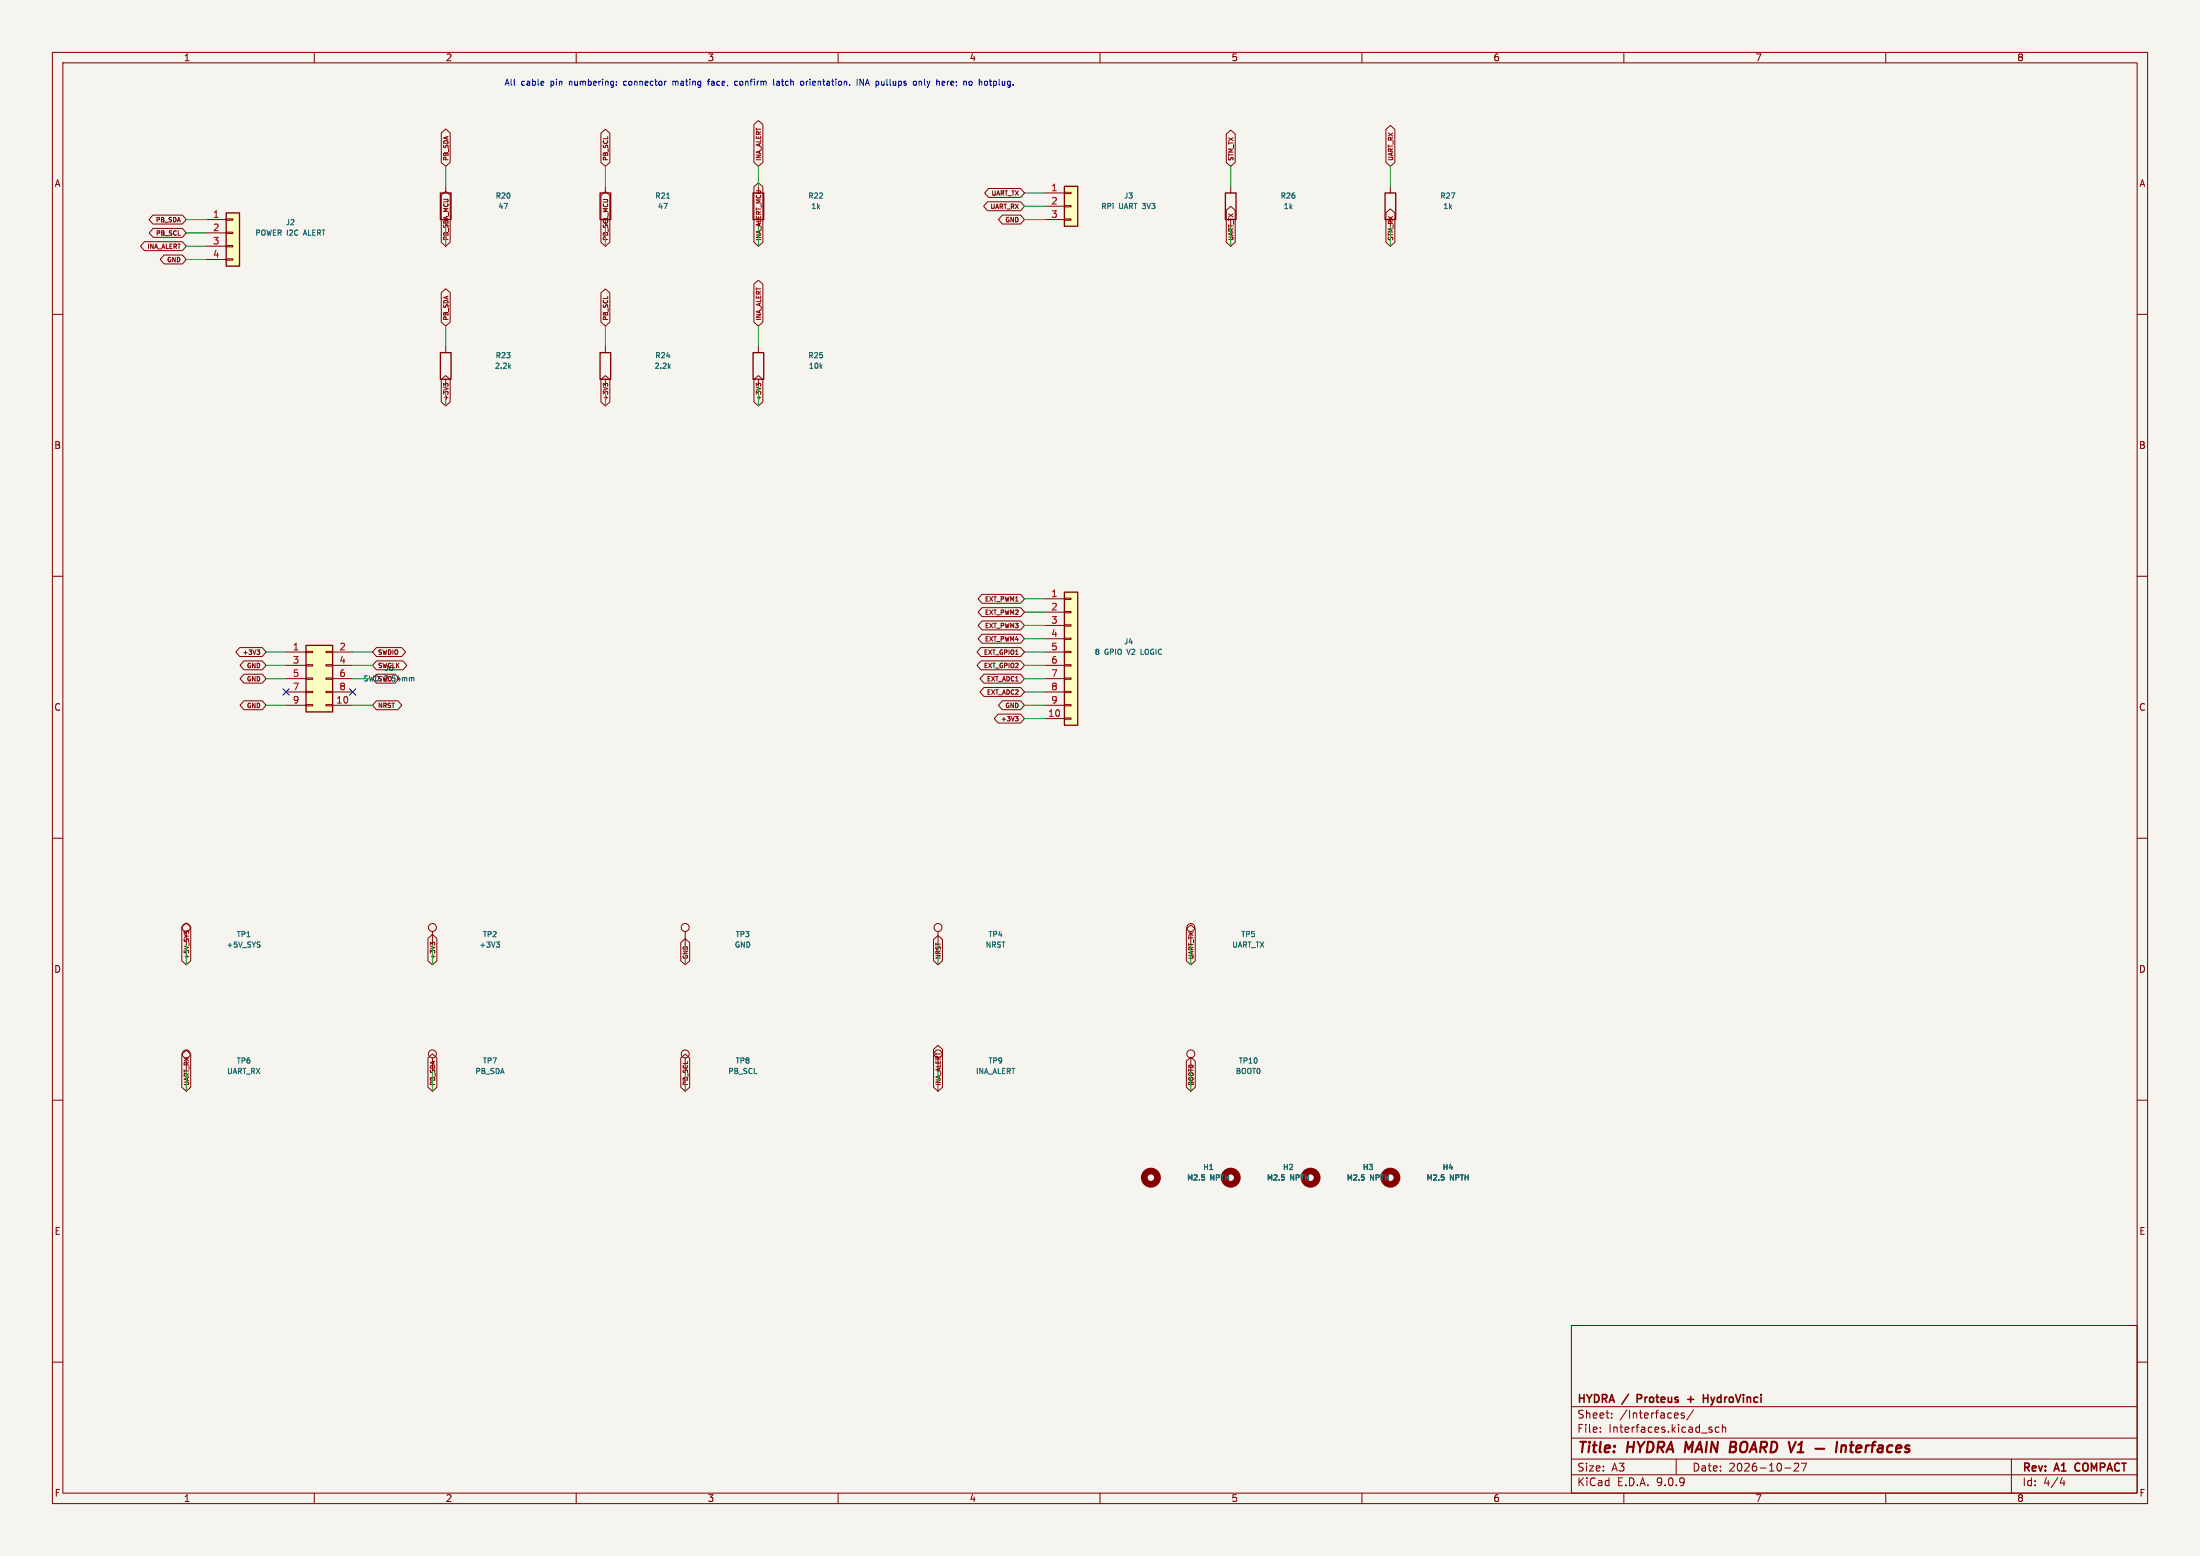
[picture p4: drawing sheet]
<svg xmlns="http://www.w3.org/2000/svg" width="420mm" height="297mm" viewBox="0 0 420 297" stroke-linecap="round" stroke-linejoin="round" font-family="sans-serif">
<path d="M0 0h420v297h-420z" fill="#f5f4ef" stroke="#f5f4ef" stroke-width=".19"/>
<g fill="none" stroke="#840000" stroke-width=".19">
<path d="M10 10h400v277h-400zM12 12h396v273h-396zM60 10v2M110 10v2M160 10v2M210 10v2M260 10v2M310 10v2M360 10v2M10 60h2M408 60h2M10 110h2"/>
<path d="M408 110h2M10 160h2M408 160h2M35.6 177.8v2.5M130.8 177.8v2.5M179.1 177.8v2.5M10 210h2M35.6 201.9v2.6M130.8 201.9v2.6M179.1 201.9v2.6M408 210h2M300 253h108v32h-108z"/>
<path d="M10 260h2M300 278.5h108M300 274.5h108M300 268.5h108M305.5 273.2v.2M305.5 272.5v.1M307.7 270.5v.2M307.7 269.8v.1M320 278.5v3M320.3 269.8l.1 .2-.7 .2M321.5 269.8l-.3-.1-.3 .2 .1 .2 .5 .2v.3h-.6M323.3 269.1l-1.3 1.9"/>
<path d="M326.7 272.9l.2 .2-.2 .3M326.7 272.4l.1 .1M328.2 272.5l-.5-.1-.3 .3 .2 .6h.6M328.8 272.5l.2-.1 .4 .1v.9M328.8 271.9v1.5M342.5 279.4l.6-.1 .2 .1 .1 .3-1 1.1h1M343.9 279.3h1l-.7 1.5M384 278.5v6.5M408 260h2M60 285v2M110 285v2M160 285v2"/>
<path d="M210 285v2M260 285v2M300 281.5h108M310 285v2M340.7 280.2h1.2M360 285v2M393.7 282l-.4 1.1h.9M394 282.6v1"/>
<circle cx="35.6" cy="177" r=".76"/>
<circle cx="130.8" cy="177" r=".76"/>
<circle cx="179.1" cy="177" r=".76"/>
<circle cx="35.6" cy="201.2" r=".76"/>
<circle cx="130.8" cy="201.2" r=".76"/>
<circle cx="179.1" cy="201.2" r=".76"/>
</g>
<path d="M312.5 267h.6M313.1 266.2h-.6v1.5M322.2 267.1h1.1M322.8 266.5v1.2M325.2 266.2v1.5M325.2 266.9h.8M326 266.2v1.5M396.3 279.5l-.2 .4 .2 .7" fill="none" stroke="#840000" stroke-width=".3"/>
<g fill="none" stroke="#840000" stroke-width=".4">
<path d="M330.3 276.2h.7M330.4 275.2h.7M331 276.2l.3 .1M331.2 277.1l-1 .1M331.2 276.1l-.2 .1M350.7 275.2l-.2 2M351.6 276.1a.49 .49 0 0 1 .8 .1l-.1 1M351.6 275.9l-.2 1.3M353.1 275.9h.8M353.5 275.2l-.2 1.7v.2l.4 .1M354.4 276.5l.9-.2v-.3h-.8l-.2 .9 .3 .3 .6-.1M356.3 275.9l-.2 1.3"/>
<path d="M356.8 275.9l-.4 .1-.2 .3M357.2 275.9h.8M358.1 275.2l-.4 .1-.2 .2-.2 1.7M358.6 276h.8l-.1 1.2M359.4 276.3l-.6 .1a.4 .4 0 0 0-.4 .4 .4 .4 0 0 0 .3 .4l.6-.1M361.3 276a.66 .66 0 0 0-1 .3l-.1 .5 .2 .3h.8M362 276.5l1-.2-.1-.3h-.7l-.3 .9 .3 .3 .6-.1M364.5 276a.49 .49 0 0 0-.8 .3l.1 .1 .5 .1 .2 .3-.3 .4-.6-.1"/>
</g>
<g fill="none" stroke="#840000" stroke-width="1.3">
<circle cx="219.7" cy="224.8" r="1.27"/>
<circle cx="234.9" cy="224.8" r="1.27"/>
<circle cx="250.2" cy="224.8" r="1.27"/>
<circle cx="265.4" cy="224.8" r="1.27"/>
</g>
<path d="M49.5 179.8h.2M49.6 180.4v.3" fill="none" stroke="#006464" stroke-width=".19"/>
<path d="M43.2 40.6h2.5v10.2h-2.5z" fill="#ffffc2"/>
<path d="M114.6 36.8h2v5.1h-2zM143.8 36.8h2v5.1h-2zM233.9 36.8h2.1v5.1h-2.1zM264.4 36.8h2v5.1h-2zM43.2 40.6h2.5v10.2h-2.5zM114.6 67.3h2v5.1h-2zM143.8 67.3h2v5.1h-2z" fill="none" stroke="#840000" stroke-width=".25"/>
<g fill="none" stroke="#840000" stroke-width=".19">
<path d="M115.6 35.6v1.2M144.8 35.6v1.2M234.9 35.6v1.2M265.4 35.6v1.2M39.4 41.9h3.8M39.4 44.5h3.8M39.4 47h3.8M39.4 49.5h3.8M43.2 41.8h1.2v.2h-1.2zM43.2 44.3h1.2v.3h-1.2zM43.2 46.9h1.2v.2h-1.2zM43.2 49.4h1.2v.3h-1.2z"/>
<path d="M115.6 66v1.3M115.6 72.4v1.3M144.8 66v1.3M144.8 72.4v1.3M82.5 177.8v2.5M82.5 201.9v2.6"/>
<circle cx="82.5" cy="177" r=".76"/>
<circle cx="82.5" cy="201.2" r=".76"/>
</g>
<path d="M127.3 37.8h.5M127.7 69.9l.3 .4M128 69.6l-.4 .4M94.7 179.8h.7l-.4 .4 .3 .1 .1 .3-.2 .2h-.3" fill="none" stroke="#006464" stroke-width=".19"/>
<path d="M203.2 35.6h2.5v7.6h-2.5z" fill="#ffffc2"/>
<path d="M203.2 35.6h2.5v7.6h-2.5z" fill="none" stroke="#840000" stroke-width=".25"/>
<g fill="none" stroke="#840000" stroke-width=".19">
<path d="M199.4 36.8h3.8M199.4 39.4h3.8M203.2 36.7h1.3v.3h-1.3zM203.2 39.2h1.3v.3h-1.3zM199.4 41.9h3.8M203.2 41.8h1.3v.2h-1.3zM227.3 177.8v2.5"/>
<circle cx="227.3" cy="177" r=".76"/>
</g>
<path d="M203.2 113h2.5v25.4h-2.5z" fill="#ffffc2"/>
<path d="M84.1 67.3h2v5.1h-2zM203.2 113h2.5v25.4h-2.5z" fill="none" stroke="#840000" stroke-width=".25"/>
<g fill="none" stroke="#840000" stroke-width=".19">
<path d="M85.1 66v1.3M85.1 72.4v1.3M199.4 114.3h3.8M199.4 116.8h3.8M199.4 119.4h3.8M203.2 114.2h1.3v.2h-1.3zM203.2 116.7h1.3v.3h-1.3zM203.2 119.3h1.3v.2h-1.3zM199.4 121.9h3.8M199.4 124.5h3.8M199.4 127h3.8M199.4 129.5h3.8"/>
<path d="M199.4 132.1h3.8M199.4 134.6h3.8M199.4 137.2h3.8M203.2 121.8h1.3v.2h-1.3zM203.2 124.3h1.3v.3h-1.3zM203.2 126.9h1.3v.2h-1.3zM203.2 129.4h1.3v.3h-1.3zM203.2 132h1.3v.2h-1.3zM203.2 134.5h1.3v.2h-1.3zM203.2 137h1.3v.3h-1.3z"/>
</g>
<path d="M97.2 69.9l.3 .4M97.5 69.6l-.4 .4M217.8 123.9v1h.5" fill="none" stroke="#006464" stroke-width=".19"/>
<path d="M58.4 123.2h5.1v12.7h-5.1z" fill="#ffffc2"/>
<path d="M84.1 36.8h2v5.1h-2zM58.4 123.2h5.1v12.7h-5.1z" fill="none" stroke="#840000" stroke-width=".25"/>
<g fill="none" stroke="#840000" stroke-width=".19">
<path d="M84.2 37.3l.9-.8 .8 .8v8.9l-.8 .8-.9-.8zM84.2 25.4l.9-.8 .8 .8v5.6l-.8 .8-.9-.8zM85.1 35.6v1.2M114.7 37.3l.9-.7 .8 .7v8.9l-.8 .8-.9-.8zM114.7 25.4l.9-.7 .8 .7v5.6l-.8 .8-.9-.8zM143.9 35.6l.9-.7 .8 .7v10.6l-.8 .8-.9-.8zM143.9 23.8l.9-.8 .8 .8v7.2l-.8 .8-.9-.8zM188.5 38.5h6.3l.8 .9-.8 .8h-6.3l-.7-.8zM188.7 36h6.1l.8 .8-.8 .9h-6.1l-.7-.9zM234.1 25.6l.8-.8 .9 .8v5.4l-.9 .8-.8-.8zM264.6 24.7l.8-.8 .9 .8v6.3l-.9 .8-.8-.8zM27.6 46.1h7.2l.8 .9-.8 .8h-7.2l-.8-.8z"/>
<path d="M29.2 41.1h5.6l.8 .8-.8 .9h-5.6l-.8-.9zM29.2 43.6h5.6l.8 .9-.8 .8h-5.6l-.7-.8zM31.3 48.7h3.5l.8 .8-.8 .9h-3.5l-.7-.9zM84.2 55.9l.9-.8 .8 .8v5.6l-.8 .7-.9-.7zM114.7 55.9l.9-.7 .8 .7v5.6l-.8 .7-.9-.7zM143.9 54.2l.9-.7 .8 .7v7.3l-.8 .7-.9-.7zM191.4 41.1h3.4l.8 .8-.8 .9h-3.4l-.8-.9zM234.1 40.1l.8-.7 .9 .7v6.1l-.9 .8-.8-.8zM264.6 40.6l.8-.7 .9 .7v5.6l-.9 .8-.8-.8zM84.2 72.4l.9-.7 .8 .7v4.3l-.8 .8-.9-.8zM85.5 73.6l-.1-.4h-.3l-.1 .3-.3-.3v.5M114.7 72.4l.9-.7 .8 .7v4.3l-.8 .8-.9-.8z"/>
<path d="M116 73.6l-.1-.4h-.3l-.1 .3-.3-.3v.5M143.9 72.4l.9-.7 .8 .7v4.3l-.8 .8-.9-.8zM145.2 73.6l-.1-.4h-.3l-.1 .3-.3-.3v.5M187.5 118.5h7.3l.8 .9-.8 .8h-7.3l-.8-.8zM187.5 116h7.3l.8 .8-.8 .9h-7.3l-.8-.9zM187.5 113.4h7.3l.8 .9-.8 .9h-7.3l-.8-.9zM45.8 123.6h4.3l.7 .9-.7 .8h-4.3l-.8-.8zM46.6 133.8h3.5l.7 .8-.7 .9h-3.5l-.8-.9zM46.6 128.7h3.5l.7 .8-.7 .9h-3.5l-.8-.9zM46.6 126.1h3.5l.7 .9-.7 .9h-3.5l-.8-.9zM49.1 124.1h.5l-.3 .3 .2 .1 .1 .2-.4 .2M54.6 124.5h3.8"/>
<path d="M54.6 127h3.8M54.6 129.5h3.8M54.6 132.1h3.8M54.6 134.6h3.8M58.4 124.3h1.3v.3h-1.3zM58.4 126.9h1.3v.2h-1.3zM58.4 129.4h1.3v.3h-1.3zM58.4 132h1.3v.2h-1.3zM58.4 134.5h1.3v.2h-1.3zM62.2 124.3h1.3v.3h-1.3zM62.2 126.9h1.3v.2h-1.3zM62.2 129.4h1.3v.3h-1.3z"/>
<path d="M62.2 132h1.3v.2h-1.3zM62.2 134.5h1.3v.2h-1.3zM63.5 124.5h3.8M63.5 127h3.8M63.5 129.5h3.8M63.5 132.1h3.8M63.5 134.6h3.8M71.9 123.6h4.8l.7 .9-.7 .8h-4.8l-.8-.8zM71.9 128.7h3.5l.8 .8-.8 .9h-3.5l-.8-.9zM71.9 126.1h5l.8 .9-.8 .9h-5l-.8-.9zM71.9 133.8h4.1l.7 .8-.7 .9h-4.1l-.8-.9zM187.3 126.1h7.5l.8 .9-.8 .9h-7.5l-.8-.9z"/>
<path d="M187.3 123.6h7.5l.8 .9-.8 .8h-7.5l-.8-.8zM187.5 121.1h7.3l.8 .8-.8 .9h-7.3l-.8-.9zM187.8 131.2h7l.8 .9-.8 .8h-7l-.7-.8zM187.8 128.7h7l.8 .8-.8 .9h-7l-.7-.9zM190.5 136.3h4.3l.8 .9-.8 .8h-4.3l-.7-.8zM191.4 133.8h3.4l.8 .8-.8 .9h-3.4l-.8-.9zM193.8 136.8h.6l-.3 .3 .2 .1 .1 .2-.4 .2M34.7 176.9l.9-.7 .8 .7v6.5l-.8 .8-.9-.8zM81.7 179.1l.8-.7 .9 .7v4.3l-.9 .8-.8-.8zM130 179.9l.8-.7 .9 .7v3.5l-.9 .8-.8-.8zM178.2 179.3l.9-.7 .8 .7v4.1l-.8 .8-.9-.8zM226.5 177.3l.8-.8 .9 .8v6.1l-.9 .8-.8-.8z"/>
<path d="M83 180.3l-.2-.4h-.2l-.1 .2-.4-.2v.5M34.7 201.2l.9-.7 .8 .7v6.3l-.8 .8-.9-.8zM81.7 201.9l.8-.7 .9 .7v5.6l-.9 .8-.8-.8zM130 201.9l.8-.7 .9 .7v5.6l-.9 .8-.8-.8zM178.2 200.3l.9-.8 .8 .8v7.2l-.8 .8-.9-.8zM226.5 202.6l.8-.8 .9 .8v4.9l-.9 .8-.8-.8zM227.3 201.9v2.6"/>
<circle cx="227.3" cy="201.2" r=".76"/>
</g>
<path d="M78.7 129.3l.3 .2v.5" fill="none" stroke="#006464" stroke-width=".19"/>
<g fill="none" stroke="#009600" stroke-width=".19">
<path d="M85.1 31.8v3.8M115.6 31.8v3.8M144.8 31.8v3.8M195.6 39.4h3.8M195.6 36.8h3.8M234.9 31.8v3.8M265.4 31.8v3.8M35.6 49.5h3.8M35.6 41.9h3.8M35.6 44.5h3.8M35.6 47h3.8M85.1 43.2v3.8"/>
<path d="M115.6 43.2v3.8M144.8 43.2v3.8M195.6 41.9h3.8M234.9 43.2v3.8M265.4 43.2v3.8M85.1 62.2v3.8M85.1 73.7v3.8M115.6 62.2v3.8M115.6 73.7v3.8M144.8 62.2v3.8M144.8 73.7v3.8M195.6 116.8h3.8"/>
<path d="M195.6 114.3h3.8M195.6 119.4h3.8M50.8 134.6h3.8M50.8 127h3.8M50.8 124.5h3.8M50.8 129.5h3.8M67.3 134.6h3.8M67.3 127h3.8M67.3 124.5h3.8M67.3 129.5h3.8M195.6 134.6h3.8M195.6 137.2h3.8"/>
<path d="M195.6 127h3.8M195.6 124.5h3.8M195.6 121.9h3.8M195.6 132.1h3.8M195.6 129.5h3.8M35.6 180.3v3.9M82.5 180.3v3.9M130.8 180.3v3.9M179.1 180.3v3.9M227.3 180.3v3.9M35.6 204.5v3.8M82.5 204.5v3.8"/>
<path d="M130.8 204.5v3.8M179.1 204.5v3.8M227.3 204.5v3.8"/>
</g>
<path d="M54 131.5l1.2 1.2M55.2 131.5l-1.2 1.2M66.7 131.5l1.2 1.2M67.9 131.5l-1.2 1.2" fill="none" stroke="#000084" stroke-width=".19"/>
<g fill="none" stroke="#0000c2" stroke-width=".19">
<path d="M117.7 16.2v.1M117.7 15.6v.1M119.2 15.6l-.2 .1 .2 .5M128.5 15.5v.8M128.8 15.5l-.3 .1M135 15.5h.5M135.5 15.1l-.3 .2v1M140.8 15.6l-.3-.1-.3 .2 .1 .5h.5M147.7 15.1v1l.1 .2M148.3 15.6h.4M148.7 15.8h-.3l-.2 .2 .1 .2 .4 .1M152.9 15.6l.3-.1 .2 .2-.1 .5h-.4"/>
<path d="M153.9 15.5v.8M154.1 15.5l-.2 .2M163.6 15.1v1.2M164.8 15.1v1.2l-.6-1.2v1.2M168.8 15.5v.8M168.8 16.2h-.1M174.9 15.6v.6M175.4 15.6h.5v.7M175.4 15.5v.8M180.2 15.5l.2 .3-.6 .1M180.3 16.2l-.1 .1M180.9 15.5v.8"/>
<path d="M181 15.6l-.1 .1M185.5 15.6l.1 .1-.1 .5M186.9 15.1v1.2M188.9 15.5h.4M189 15.1v1l.3 .2"/>
</g>
<g font-size="2.8" fill="#840000">
<text x="301" y="277.9">Title:</text>
<text x="310.6" y="277.9">HYDRA MAIN</text>
<text x="331.9" y="277.9">BOARD V1</text>
</g>
<g font-size="2.1" fill="#840000">
<text x="301" y="268.2">HYDRA /</text>
<text x="313.2" y="268.2">Proteus</text>
<text x="327" y="268.2">HydroVinci</text>
<text x="301" y="273.7">File:</text>
<text x="301" y="271">Sheet:</text>
<text x="307.1" y="273.7">Interfaces.kicad_sch</text>
<text x="309.2" y="271">/Interfaces/</text>
<text x="301" y="281.1">Size:</text>
<text x="307.6" y="281.1">A3</text>
<text x="323" y="281.1">Date:</text>
<text x="330" y="281.1">2026-10-27</text>
<text x="386" y="281.3">Rev:</text>
<text x="392.4" y="281.3">A1</text>
<text x="396.8" y="281.3">COMPACT</text>
<text x="301" y="283.9">KiCad</text>
<text x="308.7" y="283.9">E.D.A.</text>
<text x="316.3" y="283.9">9.0.9</text>
<text x="386" y="283.9">Id:</text>
<text x="390.1" y="283.9">4/4</text>
</g>
<g font-size="1.8" fill="#840000">
<text x="35" y="11.9">1</text>
<text x="85" y="11.9">2</text>
<text x="135" y="11.9">3</text>
<text x="185" y="11.9">4</text>
<text x="235" y="11.9">5</text>
<text x="285" y="11.9">6</text>
<text x="335" y="11.9">7</text>
<text x="385" y="11.9">8</text>
<text x="10.3" y="35.9">A</text>
<text x="408.3" y="35.9">A</text>
<text x="10.3" y="85.9">B</text>
<text x="408.2" y="85.9">B</text>
<text x="10.3" y="135.9">C</text>
<text x="408.2" y="135.9">C</text>
<text x="10.3" y="185.9">D</text>
<text x="408.2" y="185.9">D</text>
<text x="10.3" y="235.9">E</text>
<text x="408.3" y="235.9">E</text>
<text x="10.3" y="285.9">F</text>
<text x="35" y="286.9">1</text>
<text x="85" y="286.9">2</text>
<text x="135" y="286.9">3</text>
<text x="185" y="286.9">4</text>
<text x="235" y="286.9">5</text>
<text x="285" y="286.9">6</text>
<text x="335" y="286.9">7</text>
<text x="385" y="286.9">8</text>
<text x="408.3" y="285.9">F</text>
</g>
<g font-size="1.8" fill="#a90000">
<text x="40.6" y="41.7">1</text>
<text x="200.6" y="36.6">1</text>
<text x="200.6" y="39.1">2</text>
<text x="200.6" y="41.7">3</text>
<text x="40.6" y="44.2">2</text>
<text x="40.6" y="46.7">3</text>
<text x="40.6" y="49.3">4</text>
<text x="200.6" y="114">1</text>
<text x="200.6" y="116.6">2</text>
<text x="200.6" y="119.1">3</text>
<text x="55.8" y="124.2">1</text>
<text x="64.7" y="124.2">2</text>
<text x="200.6" y="121.7">4</text>
<text x="200.6" y="124.2">5</text>
<text x="55.8" y="126.7">3</text>
<text x="55.8" y="129.3">5</text>
<text x="55.8" y="131.8">7</text>
<text x="64.7" y="126.7">4</text>
<text x="64.7" y="129.3">6</text>
<text x="64.7" y="131.8">8</text>
<text x="200.6" y="126.7">6</text>
<text x="200.6" y="129.3">7</text>
<text x="200.6" y="131.8">8</text>
<text x="55.8" y="134.4">9</text>
<text x="64.1" y="134.4">10</text>
<text x="200" y="136.9">10</text>
<text x="200.6" y="134.4">9</text>
</g>
<g font-size="1.6" fill="#0000c2">
<text x="96.2" y="16.6">All</text>
<text x="99.5" y="16.6">cable</text>
<text x="105.3" y="16.6">pin</text>
<text x="109" y="16.6">numbering:</text>
<text x="119.6" y="16.6">connector</text>
<text x="129.2" y="16.6">mating</text>
<text x="136.2" y="16.6">face,</text>
<text x="141.5" y="16.6">confirm</text>
<text x="149.1" y="16.6">latch</text>
<text x="154.5" y="16.6">orientation.</text>
<text x="165.5" y="16.6">INA</text>
<text x="169.3" y="16.6">pullups</text>
<text x="176.7" y="16.6">only</text>
<text x="181.4" y="16.6">here;</text>
<text x="186.8" y="16.6">no</text>
<text x="190" y="16.6">hotplug.</text>
</g>
<g font-size="1.4" fill="#006464">
<text x="94.5" y="38.1">R20</text>
<text x="95" y="40.1">47</text>
<text x="125" y="38.1">R21</text>
<text x="125.5" y="40.1">47</text>
<text x="154.2" y="38.1">R22</text>
<text x="154.8" y="40.1">1k</text>
<text x="210.1" y="40.1">RPi</text>
<text x="213.6" y="40.1">UART 3V3</text>
<text x="214.5" y="38.1">J3</text>
<text x="244.4" y="38.1">R26</text>
<text x="244.9" y="40.1">1k</text>
<text x="274.8" y="38.1">R27</text>
<text x="275.4" y="40.1">1k</text>
<text x="48.6" y="45.2">POWER I2C</text>
<text x="54.5" y="43.2">J2</text>
<text x="58.2" y="45.2">ALERT</text>
<text x="94.4" y="70.6">2.2k</text>
<text x="94.5" y="68.6">R23</text>
<text x="124.8" y="70.6">2.2k</text>
<text x="125" y="68.6">R24</text>
<text x="154.2" y="68.6">R25</text>
<text x="154.3" y="70.6">10k</text>
<text x="208.9" y="125.2">8</text>
<text x="210.9" y="125.2">GPIO</text>
<text x="214.5" y="123.2">J4</text>
<text x="215.4" y="125.2">V2</text>
<text x="218.2" y="125.2">LOGIC</text>
<text x="69.3" y="130.3">SWD 2.54mm</text>
<text x="45.1" y="179.1">TP1</text>
<text x="92.1" y="179.1">TP2</text>
<text x="140.3" y="179.1">TP3</text>
<text x="188.6" y="179.1">TP4</text>
<text x="236.8" y="179.1">TP5</text>
<text x="43.1" y="181.1">+5V_SYS</text>
<text x="91.4" y="181.1">+3V3</text>
<text x="140.2" y="181.1">GND</text>
<text x="188.1" y="181.1">NRST</text>
<text x="235.1" y="181.1">UART_TX</text>
<text x="45.1" y="203.2">TP6</text>
<text x="92.1" y="203.2">TP7</text>
<text x="140.3" y="203.2">TP8</text>
<text x="188.6" y="203.2">TP9</text>
<text x="236.4" y="203.2">TP10</text>
<text x="43.2" y="205.2">UART_RX</text>
<text x="90.6" y="205.2">PB_SDA</text>
<text x="138.9" y="205.2">PB_SCL</text>
<text x="186.2" y="205.2">INA_ALERT</text>
<text x="235.8" y="205.2">BOOT0</text>
<text x="226.5" y="225.5">M2.5</text>
<text x="229.6" y="223.5">H1</text>
<text x="231.1" y="225.5">NPTH</text>
<text x="241.7" y="225.5">M2.5</text>
<text x="244.8" y="223.5">H2</text>
<text x="246.3" y="225.5">NPTH</text>
<text x="257" y="225.5">M2.5</text>
<text x="260.1" y="223.5">H3</text>
<text x="261.5" y="225.5">NPTH</text>
<text x="272.2" y="225.5">M2.5</text>
<text x="275.3" y="223.5">H4</text>
<text x="276.8" y="225.5">NPTH</text>
</g>
<text font-size="1.4" fill="#840000" x="73.3" y="128.3">J6</text>
<g font-size="1.2" fill="#840000">
<text x="85.8" y="30.8" transform="rotate(-90 85.8 30.8)">PB_SDA</text>
<text x="116.3" y="30.8" transform="rotate(-90 116.3 30.8)">PB_SCL</text>
<text x="145.5" y="30.8" transform="rotate(-90 145.5 30.8)">INA_ALERT</text>
<text x="235.7" y="30.8" transform="rotate(-90 235.7 30.8)">STM_TX</text>
<text x="266.1" y="30.8" transform="rotate(-90 266.1 30.8)">UART_RX</text>
<text x="188.9" y="40.1">UART_RX</text>
<text x="189.1" y="37.5">UART_TX</text>
<text x="28" y="47.7">INA_ALERT</text>
<text x="29.6" y="42.6">PB_SDA</text>
<text x="29.6" y="45.2">PB_SCL</text>
<text x="85.8" y="46" transform="rotate(-90 85.8 46)">PB_SDA_MCU</text>
<text x="116.3" y="46" transform="rotate(-90 116.3 46)">PB_SCL_MCU</text>
<text x="145.5" y="46" transform="rotate(-90 145.5 46)">INA_ALERT_MCU</text>
<text x="191.7" y="42.6">GND</text>
<text x="235.7" y="46" transform="rotate(-90 235.7 46)">UART_TX</text>
<text x="266.1" y="46" transform="rotate(-90 266.1 46)">STM_RX</text>
<text x="31.7" y="50.2">GND</text>
<text x="85.8" y="61.3" transform="rotate(-90 85.8 61.3)">PB_SDA</text>
<text x="116.3" y="61.3" transform="rotate(-90 116.3 61.3)">PB_SCL</text>
<text x="145.5" y="61.3" transform="rotate(-90 145.5 61.3)">INA_ALERT</text>
<text x="85.8" y="76.5" transform="rotate(-90 85.8 76.5)">+3V3</text>
<text x="116.3" y="76.5" transform="rotate(-90 116.3 76.5)">+3V3</text>
<text x="145.5" y="76.5" transform="rotate(-90 145.5 76.5)">+3V3</text>
<text x="187.9" y="117.6">EXT_PWM2</text>
<text x="187.9" y="115">EXT_PWM1</text>
<text x="46.2" y="125.2">+3V3</text>
<text x="72.1" y="125.2">SWDIO</text>
<text x="187.7" y="125.2">EXT_GPIO1</text>
<text x="187.9" y="120.1">EXT_PWM3</text>
<text x="187.9" y="122.6">EXT_PWM4</text>
<text x="47" y="130.3">GND</text>
<text x="47" y="127.7">GND</text>
<text x="72.1" y="130.3">SWO</text>
<text x="72.1" y="127.7">SWCLK</text>
<text x="187.7" y="127.7">EXT_GPIO2</text>
<text x="188.2" y="130.3">EXT_ADC1</text>
<text x="47" y="135.3">GND</text>
<text x="72.1" y="135.3">NRST</text>
<text x="188.2" y="132.8">EXT_ADC2</text>
<text x="190.9" y="137.9">+3V3</text>
<text x="191.7" y="135.3">GND</text>
<text x="36.3" y="183.2" transform="rotate(-90 36.3 183.2)">+5V_SYS</text>
<text x="83.3" y="183.2" transform="rotate(-90 83.3 183.2)">+3V3</text>
<text x="131.5" y="183.2" transform="rotate(-90 131.5 183.2)">GND</text>
<text x="179.8" y="183.2" transform="rotate(-90 179.8 183.2)">NRST</text>
<text x="228" y="183.2" transform="rotate(-90 228 183.2)">UART_TX</text>
<text x="36.3" y="207.3" transform="rotate(-90 36.3 207.3)">UART_RX</text>
<text x="83.3" y="207.3" transform="rotate(-90 83.3 207.3)">PB_SDA</text>
<text x="131.5" y="207.3" transform="rotate(-90 131.5 207.3)">PB_SCL</text>
<text x="179.8" y="207.3" transform="rotate(-90 179.8 207.3)">INA_ALERT</text>
<text x="228" y="207.3" transform="rotate(-90 228 207.3)">BOOT0</text>
</g>
</svg>
